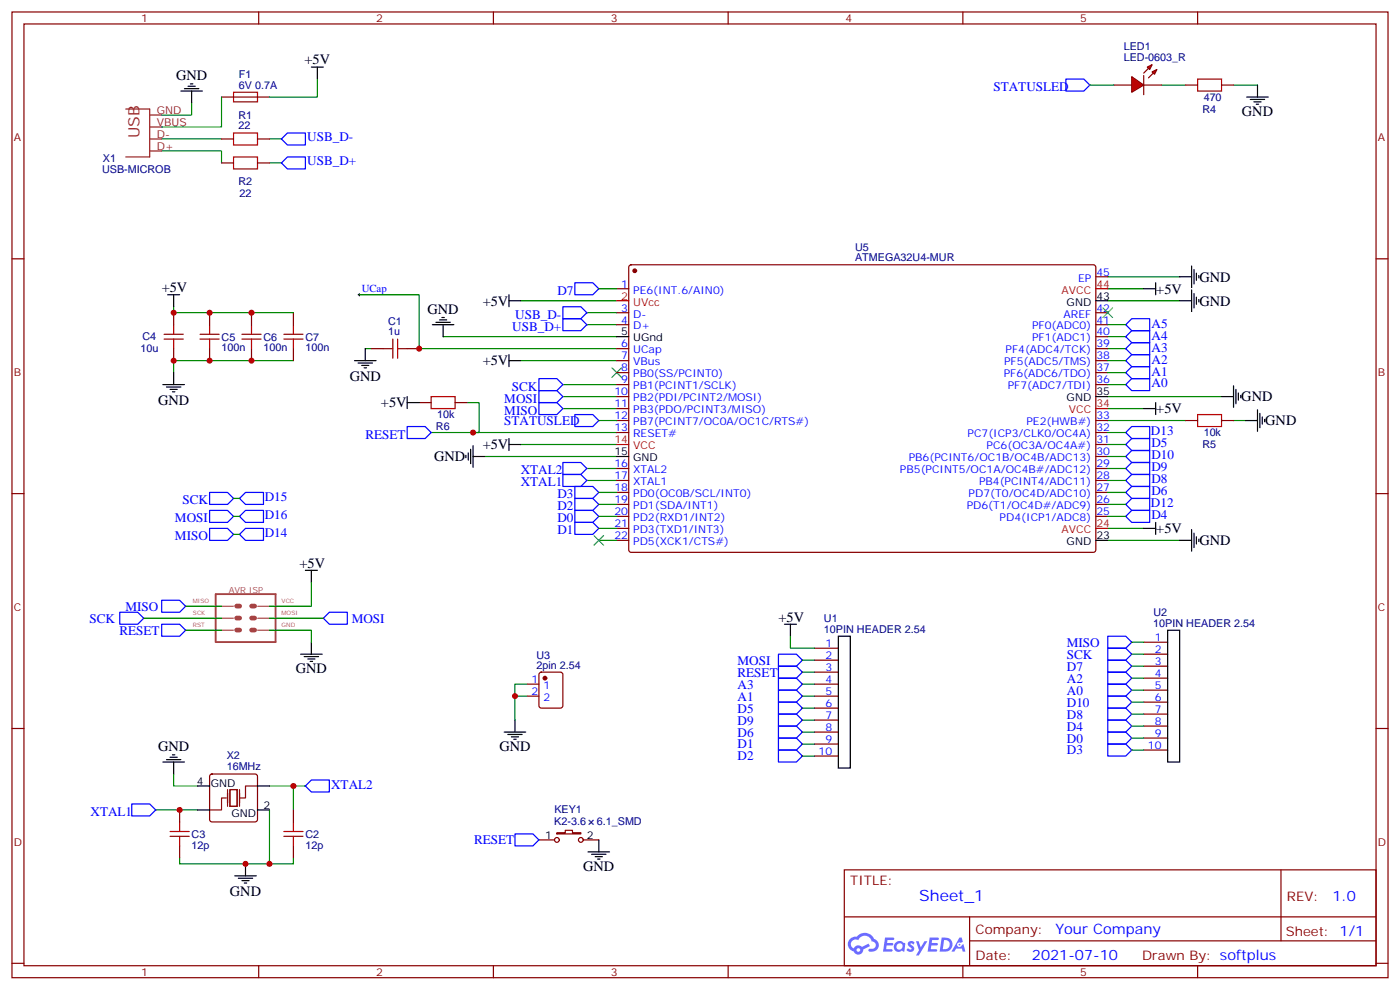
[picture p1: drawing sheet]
<svg xmlns="http://www.w3.org/2000/svg" width="412mm" height="292mm" viewBox="0 0 412 292" stroke-linecap="round" stroke-linejoin="round" font-family="sans-serif">
<g fill="none" stroke="#870000" stroke-width=".35">
<path d="M3.5 3.5h405.4v284.4h-405.4zM7.1 7.1h398.2v277.2h-398.2zM76.2 3.5v3.6M145.3 3.5v3.6M214.5 3.5v3.6M283.6 3.5v3.6M352.8 3.5v3.6M3.5 76.2h3.6M405.3 76.2h3.6M3.5 145.3h3.6M405.3 145.3h3.6M3.5 214.5h3.6"/>
<path d="M405.3 214.5h3.6M248.7 256.1h156.6v28.2h-156.6zM377.3 256.1v20.9M248.7 270h156.5M285.6 277h119.6M285.6 270v14.1M3.5 283.6h3.6M76.2 284.3v3.6M145.3 284.3v3.6M214.5 284.3v3.6M283.6 284.3v3.6M352.8 284.3v3.6"/>
<path d="M405.3 283.6h3.6"/>
</g>
<g fill="#5487ff">
<path d="M267.7 277.3a1.22 1.22 0 0 1 1.7 .3l-.4 .5a.47 .47 0 0 0-.3-.4 .47 .47 0 0 0-.5 .2l.1 .3a1.14 1.14 0 0 1 .8 1.7 1.14 1.14 0 0 1-1.9 0l-.2-.2 .5-.5 .7 .4a.29 .29 0 0 0 .3-.3 .29 .29 0 0 0-.2-.3 1.04 1.04 0 0 1-.6-1.7z"/>
<path d="M260.7 276h2.4l.3 .2-.2 .5-1.8 .1-.1 .8h1.5l.3 .4-.3 .4h-1.6l-.2 1.1h1.7l.2 .3-.2 .3-2.6 .1z"/>
<path d="M273.8 276h2.4l.3 .2-.1 .5-1.8 .1-.2 .8h1.6l.3 .4-.4 .4h-1.6l-.1 1.1h1.7l.2 .3-.2 .3-2.6 .1z"/>
<path d="M282.6 276.1h.7l.3 1.2-.6 .3a.69 .69 0 0 0-1 .3 .69 .69 0 0 0 .4 1 .69 .69 0 0 0 .9-.7l.5-.2 .6 2.2h-.8l-.2-.9h-1.8l-.5 .9h-.8z"/>
<path d="M269.8 277.1h.8l.6 1.8 1.1-1.8h.9l-2.6 4.2h-.8l.9-1.5z"/>
<path d="M277.4 276.1l-.6 4.1h1.3a2.11 2.11 0 0 0 2.5-2.1 2.11 2.11 0 0 0-2.5-2zM278.1 276.8a1.39 1.39 0 0 1 1.7 1.4 1.39 1.39 0 0 1-1.8 1.3h-.3z"/>
<path d="M263.7 277.7a1.54 1.54 0 0 0-.1 2.1 1.54 1.54 0 0 0 2.2 .2l.6 .2 .3-2.3-.2-.2-.4-.1a1.49 1.49 0 0 0-2.4 .1zM264 278.7a.94 .94 0 0 1 1.8 0 .94 .94 0 0 1-1.8 0z"/>
<path d="M250.4 276.4a2.18 2.18 0 0 0 1.1 3.7 1.44 1.44 0 0 0 1.6 1 1.44 1.44 0 0 0 1.2-1.5l2-1-.5-.8-1.9 1a1.47 1.47 0 0 0-2.4 .4 1.39 1.39 0 0 1-.7-1.9 1.39 1.39 0 0 1 2-.5 2.12 2.12 0 0 1 2.2-1.3 2.12 2.12 0 0 1 1.9 1.7 1.14 1.14 0 0 1 1.1 1.4 1.14 1.14 0 0 1-1.7 .8 .43 .43 0 0 0-.5 .3 .43 .43 0 0 0 .4 .5 1.98 1.98 0 0 0 2.5-1.2 1.98 1.98 0 0 0-1.2-2.5 3.1 3.1 0 0 0-5.3-.7l-.9 .1zM252.3 279.7a.55 .55 0 0 1 1.1 0 .55 .55 0 0 1-1.1 0z"/>
<circle cx="282.6" cy="278.1" r=".26"/>
</g>
<g fill="none" stroke="#870000" stroke-width=".35">
<path d="M349.2 25h3.6M359.8 25h3.6M61.7 92.1v3.5M74.1 92.1v3.5M86.4 92.1v3.5M61.7 102.7v3.5M74.1 102.7v3.5M86.4 102.7v3.5M123.5 118.5h3.5M134.1 118.5h3.5M349.2 123.8h3.6M359.8 123.8h3.6"/>
<path d="M159 198.1l.5-.2h5.6l.7 .4v9.5l-.5 .6-5.8 .1-.7-.5-.1-9.4zM239.9 190.9h7M239.9 194.4h7M239.9 197.9h7M336.9 189.1h7.1M336.9 192.6h7.1M336.9 196.1h7.1M336.9 199.7h7.1M155.2 201.4h3.5M155.2 205h3.5M239.9 201.4h7M239.9 205h7"/>
<path d="M239.9 208.5h7M239.9 212h7M239.9 215.5h7M239.9 219.1h7M336.9 203.2h7.1M336.9 206.7h7.1M336.9 210.3h7.1M336.9 213.8h7.1M336.9 217.3h7.1M239.9 222.6h7M336.9 220.8h7.1"/>
</g>
<g fill="none" stroke="#000" stroke-width=".35">
<path d="M367.2 28.6h6.4M368.3 29.3h4.2M369.4 30h2.1M370.1 30.7h.7M370.4 25v3.6M127.4 95.6h6.3M128.4 94.9h4.2M129.5 94.2h2.1M130.2 93.5h.7M130.5 95.6v3.5M119.9 118.5h3.6M119.9 116.8v3.5"/>
<path d="M366.9 123.8h3.5M370.4 120.6v6.4M371.1 121.7v4.2M371.8 122.8v2.1M372.5 123.5v.7M246.9 187.3h3.6v38.8h-3.6zM344 185.6h3.5v38.8h-3.5z"/>
</g>
<circle cx="160.5" cy="199.7" r=".53" fill="#870000" stroke="#870000" stroke-width=".35"/>
<path d="M342.2 25h7M363.4 25h7M130.5 99.1h51.2M326.3 99.1h5.3M61.7 106.2h24.7M137.6 118.5h3.5v8.9h-1.8M326.3 102.7h5.3M326.3 123.8h22.9M363.4 123.8h3.5" fill="none" stroke="#008700" stroke-width=".35"/>
<path d="M105.5 86.8h.7M105.8 86.4v.7" fill="none" stroke="#000" stroke-width=".29"/>
<g fill="none" stroke="#a10000" stroke-width=".35">
<path d="M352.8 23.3h7v3.5h-7zM58.9 99.8h5.7M58.9 98.4h5.7M61.7 95.6v2.8M61.7 99.8v2.9M71.3 99.8h5.6M71.3 98.4h5.6M74.1 95.6v2.8M74.1 99.8v2.9M83.6 99.8h5.7M83.6 98.4h5.7M86.4 95.6v2.8"/>
<path d="M86.4 99.8v2.9M127 116.8h7.1v3.5h-7.1zM352.8 122.1h7v3.5h-7z"/>
</g>
<path d="M180.3 108.3l2.8 2.8M183.1 108.3l-2.8 2.8" fill="none" stroke="#3c3" stroke-width=".35"/>
<g fill="#f00" stroke="#870000" stroke-width=".35">
<path d="M333.4 22.6l3.5 2.4-3.5 2.2z"/>
<path d="M336.9 22.2v5.7z"/>
</g>
<g fill="#870000" stroke="#870000" stroke-width=".35">
<path d="M338.3 20.1l-1.4 1.4z"/>
<path d="M338.3 22.9l1.4-1.4z"/>
</g>
<g fill="#f00" stroke="#870000" stroke-width=".35">
<path d="M338 19.8l1.4-.7-.7 1.4z"/>
<path d="M339.4 21.2l1.4-.7-.7 1.4z"/>
</g>
<g fill="none" stroke="#870000" stroke-width=".35">
<path d="M65.3 28.6h14.1M328.1 25h5.3M336.9 25h5.3M65.3 48h3.5M65.3 40.9h3.5M75.8 48h3.6M75.8 40.9h3.6M185.4 78.2l.5-.2h136.5l.4 .7-.1 83.5-.6 .4h-136.5l-.4-.7v-83.2zM51.2 92.1v3.5M181.7 85h3.5M181.7 92.1h3.5M181.7 95.6h3.5"/>
<path d="M322.8 92.1h3.5M322.8 95.6h3.5M322.8 99.1h3.5M322.8 81.5h3.5M51.2 102.7v3.5M109.4 102.7h3.5M119.9 102.7h3.6M181.7 102.7h3.5M181.7 106.2h3.5M181.7 109.7h3.5M181.7 113.2h3.5M181.7 116.8h3.5"/>
<path d="M322.8 102.7h3.5M322.8 106.2h3.5M322.8 109.7h3.5M322.8 113.2h3.5M181.7 120.3h3.5M181.7 123.8h3.5M181.7 127.4h3.5M181.7 137.9h3.5M322.8 123.8h3.5M322.8 127.4h3.5M322.8 137.9h3.5M322.8 134.4h3.5"/>
<path d="M322.8 130.9h3.5M181.7 141.5h3.5M181.7 145h3.5M181.7 148.5h3.5M181.7 152h3.5M181.7 155.6h3.5M181.7 159.1h3.5M322.8 141.5h3.5M322.8 145h3.5M322.8 148.5h3.5M322.8 152h3.5M52.9 238.5v3.5"/>
<path d="M62 228.1l.4-.2h12.7l.5 .2 .2 .5v12.7l-.2 .5-.5 .2h-12.7l-.5-.2-.2-.5v-12.7zM86.4 238.5v3.5M52.9 249.1v3.5M86.4 249.1v3.5M158.7 247.3h4.6M164 245.2h2.5v-.7h2.1v.7h2.5v.3h-7.1zM171.8 247.3h4.6"/>
<circle cx="164" cy="247.3" r=".71"/>
<circle cx="171.1" cy="247.3" r=".71"/>
</g>
<g fill="none" stroke="#00f" stroke-width=".35">
<path d="M84.7 39.2h5.3v3.5h-5.3l-1.8-1.8zM314 23.3h5.3l1.7 1.7-1.7 1.8h-5.3zM82.9 48l1.8-1.8h5.3v3.5h-5.3zM165.8 93.8h5.3l1.8 1.8-1.8 1.8h-5.3zM165.8 90.3h5.3l1.8 1.8-1.8 1.7h-5.3zM169.3 83.3h5.3l1.8 1.7-1.8 1.8h-5.3zM331.6 95.6l1.8-1.8h5.3v3.6h-5.3zM333.4 97.4h5.3v3.5h-5.3l-1.8-1.8zM158.7 115h5.3l1.8 1.8-1.8 1.7h-5.3zM158.7 118.5h5.3l1.8 1.8-1.8 1.8h-5.3zM158.7 111.5h5.3l1.8 1.7-1.8 1.8h-5.3zM331.6 113.2l1.8-1.7h5.3v3.5h-5.3z"/>
<path d="M331.6 109.7l1.8-1.8h5.3v3.6h-5.3zM331.6 102.7l1.8-1.8h5.3v3.5h-5.3zM333.4 104.4h5.3v3.5h-5.3l-1.8-1.7zM119.9 125.6h5.3l1.8 1.8-1.8 1.7h-5.3zM165.8 136.2h5.3l1.8 1.7-1.8 1.8h-5.3zM165.8 139.7h5.3l1.8 1.8-1.8 1.7h-5.3zM169.3 122.1h5.3l1.8 1.7-1.8 1.8h-5.3zM331.6 137.9l1.8-1.7h5.3v3.5h-5.3zM331.6 127.4l1.8-1.8h5.3v3.5h-5.3zM333.4 129.1h5.3v3.5h-5.3l-1.8-1.7zM333.4 139.7h5.3v3.5h-5.3l-1.8-1.7zM333.4 132.6h5.3v3.6h-5.3l-1.8-1.8z"/>
<path d="M61.7 150.3h5.3l1.8 1.7-1.8 1.8h-5.3zM61.7 155.6h5.3l1.8 1.7-1.8 1.8h-5.3zM61.7 145h5.3l1.8 1.8-1.8 1.7h-5.3zM70.6 146.8l1.7-1.8h5.3v3.5h-5.3zM70.6 152l1.7-1.7h5.3v3.5h-5.3zM70.6 157.3l1.7-1.7h5.3v3.5h-5.3zM169.3 150.3h5.3l1.8 1.7-1.8 1.8h-5.3zM169.3 153.8h5.3l1.8 1.8-1.8 1.7h-5.3zM169.3 146.8h5.3l1.8 1.7-1.8 1.8h-5.3zM169.3 143.2h5.3l1.8 1.8-1.8 1.8h-5.3zM331.6 152l1.8-1.7h5.3v3.5h-5.3zM331.6 145l1.8-1.8h5.3v3.6h-5.3z"/>
<path d="M333.4 146.8h5.3v3.5h-5.3l-1.8-1.8zM47.6 176.7h5.3l1.8 1.8-1.8 1.8h-5.3zM35.3 180.3h5.3l1.7 1.7-1.7 1.8h-5.3zM47.6 183.8h5.3l1.8 1.8-1.8 1.7h-5.3zM97 180.3h5.3v3.5h-5.3l-1.8-1.8zM229.3 192.6h5.3l1.8 1.8-1.8 1.7h-5.3zM229.3 196.1h5.3l1.8 1.8-1.8 1.8h-5.3zM229.3 199.7h5.3l1.8 1.7-1.8 1.8h-5.3zM326.3 187.3h5.3l1.8 1.8-1.8 1.8h-5.3zM326.3 190.9h5.3l1.8 1.7-1.8 1.8h-5.3zM326.3 194.4h5.3l1.8 1.7-1.8 1.8h-5.3zM326.3 197.9h5.3l1.8 1.8-1.8 1.7h-5.3z"/>
<path d="M229.3 203.2h5.3l1.8 1.8-1.8 1.7h-5.3zM229.3 206.7h5.3l1.8 1.8-1.8 1.8h-5.3zM229.3 210.3h5.3l1.8 1.7-1.8 1.8h-5.3zM229.3 213.8h5.3l1.8 1.7-1.8 1.8h-5.3zM229.3 217.3h5.3l1.8 1.8-1.8 1.7h-5.3zM326.3 201.4h5.3l1.8 1.8-1.8 1.8h-5.3zM326.3 205h5.3l1.8 1.7-1.8 1.8h-5.3zM326.3 208.5h5.3l1.8 1.8-1.8 1.7h-5.3zM326.3 212h5.3l1.8 1.8-1.8 1.7h-5.3zM326.3 215.5h5.3l1.8 1.8-1.8 1.8h-5.3zM326.3 219.1h5.3l1.8 1.7-1.8 1.8h-5.3zM38.8 236.7h5.3l1.8 1.8-1.8 1.7h-5.3z"/>
<path d="M90 231.4l1.7-1.7h5.3v3.5h-5.3zM229.3 220.8h5.3l1.8 1.8-1.8 1.8h-5.3zM151.7 245.5h5.3l1.7 1.8-1.7 1.8h-5.3z"/>
</g>
<g fill="none" stroke="#008700" stroke-width=".35">
<path d="M56.4 30.3v3.6h-8.8M65.3 28.6v8.8h-17.7M93.5 23.3v5.3h-14.1M321 25h7.1M47.6 44.4h17.7v3.6M47.6 40.9h17.7M79.4 48h3.5M79.4 40.9h3.5M51.2 90.3v1.8h35.2M105.8 86.8h17.7v15.9h58.2M153.5 88.5h28.2M172.9 95.6h8.8"/>
<path d="M172.9 92.1h8.8M176.4 85h5.3M326.3 81.5h21.2M326.3 88.5h21.2M326.3 85h10.6M326.3 95.6h5.3M61.7 106.2h-10.5v3.5M107.6 102.7h1.8M153.5 106.2h28.2M165.8 113.2h15.9M165.8 116.8h15.9M326.3 113.2h5.3"/>
<path d="M326.3 116.8h33.5M326.3 106.2h5.3M326.3 109.7h5.3M127 127.4h54.7M142.9 134.4h38.8M153.5 130.9h28.2M165.8 120.3h15.9M172.9 137.9h8.8M176.4 123.8h5.3M326.3 137.9h5.3M326.3 120.3h10.6M326.3 127.4h5.3"/>
<path d="M326.3 134.4h5.3M326.3 130.9h5.3M68.8 152h1.8M68.8 146.8h1.8M68.8 157.3h1.8M172.9 141.5h8.8M176.4 159.1h5.3M176.4 155.6h5.3M176.4 145h5.3M176.4 148.5h5.3M176.4 152h5.3M326.3 141.5h5.3"/>
<path d="M326.3 159.1h21.2M326.3 155.6h10.6M326.3 145h5.3M326.3 148.5h5.3M326.3 152h5.3M54.7 178.5h10.6M91.7 171.4v7.1h-12.3M42.3 182h23M54.7 185.6h10.6M79.4 185.6h12.3v3.5M79.4 182h15.8M232.8 187.3v3.6h7.1"/>
<path d="M236.4 197.9h3.5M236.4 194.4h3.5M333.4 199.7h3.5M333.4 196.1h3.5M333.4 192.6h3.5M333.4 189.1h3.5M155.2 205h-3.5v7M155.2 201.4h-3.5v3.6M236.4 219.1h3.5M236.4 215.5h3.5M236.4 212h3.5M236.4 208.5h3.5"/>
<path d="M236.4 205h3.5M236.4 201.4h3.5M333.4 217.3h3.5M333.4 213.8h3.5M333.4 210.3h3.5M333.4 206.7h3.5M333.4 203.2h3.5M45.9 238.5h12.3M51.2 227.9v3.5h7M79.4 238.5v15.9h-26.5v-1.8M79.4 231.4h10.6M86.4 231.4v7.1"/>
<path d="M236.4 222.6h3.5M333.4 220.8h3.5M86.4 252.6v1.8h-7"/>
</g>
<g fill="none" stroke="#000" stroke-width=".35">
<path d="M91.7 19.8h3.5M93.5 19.8v3.5M53.3 26.8h6.3M54.3 26.1h4.3M55.4 25.4h2.1M56.1 24.7h.7M56.4 26.8v3.5M351 78.3v6.4M351.7 79.4v4.2M49.4 86.8h3.5M51.2 86.8v3.5M149.9 88.5h3.6"/>
<path d="M149.9 86.8v3.5M181.7 99.1h3.5M322.8 88.5h3.5M336.9 85h3.5M340.4 83.3v3.5M347.5 81.5h3.5M347.5 88.5h3.5M351 85.4v6.3M351.7 86.4v4.3M352.4 80.4v2.1M352.4 87.5v2.1M353.1 81.1v.7"/>
<path d="M353.1 88.2v.7M48 113.2h6.3M49 113.9h4.3M50.1 114.7h2.1M50.8 115.4h.7M51.2 109.7v3.5M104.4 106.2h6.4M105.5 106.9h4.2M106.5 107.6h2.2M107.2 108.3h.7M107.6 102.7v3.5M149.9 106.2h3.6"/>
<path d="M149.9 104.4v3.5M322.8 116.8h3.5M340.4 118.5v3.6M359.8 116.8h3.6M363.4 113.6v6.3M364.1 114.7v4.2M364.8 115.7v2.1M365.5 116.4v.7M137.2 134.1v.7M137.9 133.3v2.2M138.6 132.3v4.2M139.3 134.4h3.6"/>
<path d="M139.3 131.2v6.4M149.9 130.9h3.6M149.9 129.1v3.5M181.7 134.4h3.5M336.9 120.3h3.5M322.8 159.1h3.5M336.9 155.6h3.5M340.4 153.8v3.5M347.5 159.1h3.5M351 155.9v6.4M351.7 157v4.2M352.4 158v2.2"/>
<path d="M353.1 158.7v.8M90 167.9h3.5M91.7 167.9v3.5M88.5 192.6h6.4M89.6 193.3h4.2M90.7 194h2.1M91.4 194.7h.7M91.7 189.1v3.5M231.1 183.8h3.5M232.8 183.8v3.5M148.5 215.5h6.4M149.6 216.3h4.2"/>
<path d="M150.6 217h2.2M151.3 217.7h.7M151.7 212v3.5M48 224.4h6.3M49 223.7h4.3M50.1 223h2.1M50.8 222.2h.7M51.2 224.4v3.5M58.2 231.4h3.5M58.2 238.5h3.5M75.8 231.4h3.6M75.8 238.5h3.6"/>
<path d="M69.1 257.9h6.4M70.2 258.6h4.2M71.3 259.3h2.1M72 260h.7M72.3 254.4v3.5M173.2 250.8h6.4M174.3 251.5h4.2M175.3 252.2h2.1M176 252.9h.7M176.4 247.3v3.5"/>
</g>
<g fill="none" stroke="#a10000" stroke-width=".35">
<path d="M68.8 39.2h7v3.5h-7zM68.8 27.2h7v2.8h-7zM68.8 46.2h7v3.5h-7zM48.3 99.8h5.7M48.3 98.4h5.7M51.2 95.6v2.8M51.2 99.8v2.9M115.7 99.8v5.7M117.1 99.8v5.7M112.9 102.7h2.8M117.1 102.7h2.8M50.1 246.2h5.6"/>
<path d="M50.1 244.8h5.6M52.9 242v2.8M52.9 246.2v2.9M83.6 246.2h5.7M83.6 244.8h5.7M86.4 242v2.8M86.4 246.2v2.9"/>
</g>
<path d="M66.7 234.9h-1.4v3.6h-3.6M67 232.5v4.9M67.7 232.5h2.1v4.9h-2.1zM70.6 232.5v4.9M75.8 231.4h-3.5v3.5h-1.7" fill="none" stroke="#870012" stroke-width=".35"/>
<path d="M37 32.1h7.1v14.1h-7.1M44.1 37.4h3.5M44.1 33.9h3.5M44.1 44.4h3.5M44.1 40.9h3.5" fill="none" stroke="#8c2424" stroke-width=".35"/>
<path d="M63.5 174.9h17.7v14.1h-17.7z" fill="none" stroke="#a64a4a" stroke-width=".56"/>
<path d="M69.7 178.5h.9M74.1 178.5h.9M69.7 182h.9M69.7 185.5h.9M74.1 182h.9M74.1 185.5h.9" fill="none" stroke="#a64a4a" stroke-width="1.4"/>
<path d="M65.3 178.5h3.4M75.9 178.5h3.5M65.3 182h3.4M65.3 185.6h3.4M75.9 182h3.5M75.9 185.6h3.5" fill="none" stroke="#a64a4a" stroke-width=".35"/>
<circle cx="187" cy="79.7" r=".53" fill="#870000" stroke="#870000" stroke-width=".35"/>
<path d="M181.7 88.5h3.5M322.8 85h3.5M181.7 130.9h3.5M322.8 120.3h3.5M322.8 155.6h3.5" fill="none" stroke="#f00" stroke-width=".35"/>
<path d="M324.9 90.7l2.8 2.8M327.7 90.7l-2.8 2.8M175 157.7l2.8 2.8M177.8 157.7l-2.8 2.8" fill="none" stroke="#3c3" stroke-width=".35"/>
<g fill="#c00">
<circle cx="123.5" cy="102.7" r=".88"/>
<circle cx="139.3" cy="127.4" r=".88"/>
<circle cx="51.2" cy="106.2" r=".88"/>
<circle cx="61.7" cy="106.2" r=".88"/>
<circle cx="74.1" cy="106.2" r=".88"/>
<circle cx="74.1" cy="92.1" r=".88"/>
<circle cx="61.7" cy="92.1" r=".88"/>
<circle cx="51.2" cy="92.1" r=".88"/>
<circle cx="72.3" cy="254.4" r=".88"/>
<circle cx="52.9" cy="238.5" r=".88"/>
<circle cx="79.4" cy="254.4" r=".88"/>
<circle cx="86.4" cy="231.4" r=".88"/>
<circle cx="151.7" cy="205" r=".88"/>
</g>
<text font-size="4.6" fill="#8d2323" x="41.1" y="40.6" transform="rotate(-90 41.1 40.6)">USB</text>
<text font-size="4.6" fill="#00f" x="270.8" y="265.1">Sheet_1</text>
<g font-size="4.2">
<text x="51.9" y="23.7">GND</text>
<text x="89.7" y="18.7">+5V</text>
<text x="365.8" y="34.2">GND</text>
<text x="353.3" y="82.9">GND</text>
<text x="47.6" y="86.1">+5V</text>
<text x="142.2" y="90">+5V</text>
<text x="340.6" y="86.4">+5V</text>
<text x="353.3" y="90">GND</text>
<text x="125.9" y="92.5">GND</text>
<text x="142.2" y="107.6">+5V</text>
<text x="103" y="112.2">GND</text>
<text x="46.6" y="119.3">GND</text>
<text x="112.2" y="119.9">+5V</text>
<text x="365.7" y="118.2">GND</text>
<text x="340.6" y="121.7">+5V</text>
<text x="372.7" y="125.2">GND</text>
<text x="127.9" y="135.8">GND</text>
<text x="142.2" y="132.3">+5V</text>
<text x="340.6" y="157">+5V</text>
<text x="353.3" y="160.5">GND</text>
<text x="88.2" y="167.2">+5V</text>
<text x="229.3" y="183.1">+5V</text>
<text x="87.1" y="198.3">GND</text>
<text x="46.6" y="221.2">GND</text>
<text x="147.1" y="221.2">GND</text>
<text x="171.8" y="256.5">GND</text>
<text x="67.7" y="263.9">GND</text>
</g>
<g font-size="4.2" fill="#00f">
<text x="392.5" y="265.4">1.0</text>
<text x="310.9" y="274.9">Your Company</text>
<text x="304" y="282.7">2021-07-10</text>
</g>
<g font-size="3.9" fill="#00f">
<text x="292.6" y="26.8">STATUSLED</text>
<text x="90.5" y="41.6">USB_D-</text>
<text x="90.5" y="48.7">USB_D+</text>
<text x="164.2" y="86.8">D7</text>
<text x="151.8" y="93.8">USB_D-</text>
<text x="150.9" y="97.4">USB_D+</text>
<text x="339.2" y="100">A4</text>
<text x="339.2" y="96.4">A5</text>
<text x="339.2" y="107">A2</text>
<text x="339.2" y="103.5">A3</text>
<text x="339.2" y="110.6">A1</text>
<text x="148.6" y="118.5">MOSI</text>
<text x="150.7" y="115">SCK</text>
<text x="339.2" y="114.1">A0</text>
<text x="148.5" y="125.1">STATUSLED</text>
<text x="148.6" y="122.1">MISO</text>
<text x="107.6" y="129.1">RESET</text>
<text x="339" y="128.2">D13</text>
<text x="339.2" y="131.7">D5</text>
<text x="339.2" y="135.3">D10</text>
<text x="153.4" y="139.7">XTAL2</text>
<text x="153.4" y="143.2">XTAL1</text>
<text x="339.2" y="142.3">D8</text>
<text x="339.2" y="138.8">D9</text>
<text x="53.7" y="148.5">SCK</text>
<text x="78" y="147.6">D15</text>
<text x="164.2" y="146.8">D3</text>
<text x="339" y="149.4">D12</text>
<text x="339.2" y="145.8">D6</text>
<text x="51.5" y="153.8">MOSI</text>
<text x="78" y="152.9">D16</text>
<text x="164.2" y="153.8">D0</text>
<text x="164.2" y="150.3">D2</text>
<text x="339.2" y="152.9">D4</text>
<text x="51.5" y="159.1">MISO</text>
<text x="78" y="158.2">D14</text>
<text x="164.2" y="157.3">D1</text>
<text x="36.9" y="179.8">MISO</text>
<text x="26.3" y="183.3">SCK</text>
<text x="103.6" y="183.3">MOSI</text>
<text x="35.2" y="186.8">RESET</text>
<text x="314.3" y="190.4">MISO</text>
<text x="217.2" y="195.7">MOSI</text>
<text x="314.3" y="193.9">SCK</text>
<text x="314.3" y="197.4">D7</text>
<text x="217.2" y="199.2">RESET</text>
<text x="217.2" y="202.7">A3</text>
<text x="314.3" y="201">A2</text>
<text x="217.2" y="206.3">A1</text>
<text x="217.2" y="209.8">D5</text>
<text x="314.3" y="204.5">A0</text>
<text x="314.3" y="208">D10</text>
<text x="217.2" y="213.3">D9</text>
<text x="314.3" y="211.6">D8</text>
<text x="314.3" y="215.1">D4</text>
<text x="217.2" y="216.9">D6</text>
<text x="217.2" y="220.4">D1</text>
<text x="314.3" y="218.6">D0</text>
<text x="217.2" y="223.9">D2</text>
<text x="314.3" y="222.1">D3</text>
<text x="97.5" y="232.2">XTAL2</text>
<text x="26.7" y="240.2">XTAL1</text>
<text x="139.6" y="248.6">RESET</text>
</g>
<g font-size="3.9" fill="#800">
<text x="250.5" y="260.7">TITLE:</text>
<text x="379.1" y="265.4">REV:</text>
<text x="287.4" y="274.9">Company:</text>
<text x="378.7" y="275.5">Sheet: 1/1</text>
<text x="287.4" y="282.6">Date:</text>
<text x="336.4" y="282.7">Drawn By: softplus</text>
</g>
<g font-size="3.2" fill="#800">
<text x="41.6" y="6.5">1</text>
<text x="110.8" y="6.5">2</text>
<text x="179.9" y="6.5">3</text>
<text x="249.1" y="6.5">4</text>
<text x="318.2" y="6.5">5</text>
<text x="4.1" y="41.6">A</text>
<text x="405.9" y="41.6">A</text>
<text x="4.1" y="110.8">B</text>
<text x="405.9" y="110.8">B</text>
<text x="4.1" y="179.9">C</text>
<text x="405.9" y="179.9">C</text>
<text x="4.1" y="249.1">D</text>
<text x="405.9" y="249.1">D</text>
<text x="41.6" y="287.3">1</text>
<text x="110.8" y="287.3">2</text>
<text x="179.9" y="287.3">3</text>
<text x="249.1" y="287.3">4</text>
<text x="318.2" y="287.3">5</text>
</g>
<g font-size="3.2" fill="#000080">
<text x="331" y="18">LED-0603_R</text>
<text x="331" y="14.8">LED1</text>
<text x="70.4" y="22.9">F1</text>
<text x="70.4" y="26.1">6V 0.7A</text>
<text x="354.6" y="29.7">470</text>
<text x="70.2" y="34.9">R1</text>
<text x="354.2" y="33.2">R4</text>
<text x="70.2" y="38.1">22</text>
<text x="30.3" y="47.7">X1</text>
<text x="30.1" y="50.9">USB-MICROB</text>
<text x="70.2" y="54.4">R2</text>
<text x="70.6" y="57.9">22</text>
<text x="251.9" y="76.8">ATMEGA32U4-MUR</text>
<text x="251.9" y="73.8">U5</text>
<text x="114.3" y="95.6">C1</text>
<text x="42" y="100.2">C4</text>
<text x="65.3" y="100.3">C5</text>
<text x="77.6" y="100.3">C6</text>
<text x="90" y="100.3">C7</text>
<text x="114.3" y="98.8">1u</text>
<text x="41.3" y="103.8">10u</text>
<text x="65.3" y="103.5">100n</text>
<text x="77.6" y="103.5">100n</text>
<text x="90" y="103.5">100n</text>
<text x="128.8" y="123.2">10k</text>
<text x="128.4" y="126.7">R6</text>
<text x="354.2" y="132">R5</text>
<text x="354.6" y="128.5">10k</text>
<text x="242.7" y="183.1">U1</text>
<text x="339.7" y="184.5">10PIN HEADER 2.54</text>
<text x="339.7" y="181.3">U2</text>
<text x="242.7" y="186.3">10PIN HEADER 2.54</text>
<text x="158" y="196.8">2pin 2.54</text>
<text x="158" y="193.9">U3</text>
<text x="66.8" y="226.8">16MHz</text>
<text x="66.8" y="223.6">X2</text>
<text x="163.3" y="239.5">KEY1</text>
<text x="163.3" y="242.8">K2-3.6</text>
<text x="175.8" y="242.8">6.1_SMD</text>
<text x="56.4" y="249.8">12p</text>
<text x="56.4" y="246.7">C3</text>
<text x="90" y="249.8">12p</text>
<text x="90" y="246.7">C2</text>
</g>
<g font-size="3.2" fill="#8d2323">
<text x="46.2" y="33.5">GND</text>
<text x="46.2" y="40.6">D-</text>
<text x="46.2" y="37">VBUS</text>
<text x="46.2" y="44.1">D+</text>
</g>
<g font-size="3.2" fill="#00f">
<text x="317.6" y="82.9">EP</text>
<text x="323" y="81.1">45</text>
<text x="106.5" y="85.9">UCap</text>
<text x="183" y="84.7">1</text>
<text x="186.5" y="86.4">PE6(INT.6/AIN0)</text>
<text x="183" y="91.7">3</text>
<text x="183" y="95.2">4</text>
<text x="186.5" y="93.5">D-</text>
<text x="313.3" y="93.5">AREF</text>
<text x="323" y="95.2">41</text>
<text x="323" y="91.7">42</text>
<text x="186.5" y="97">D+</text>
<text x="304" y="100.5">PF1(ADC1)</text>
<text x="304" y="97">PF0(ADC0)</text>
<text x="323" y="98.8">40</text>
<text x="183" y="102.3">6</text>
<text x="183" y="105.8">7</text>
<text x="186.5" y="104.1">UCap</text>
<text x="186.5" y="107.6">VBus</text>
<text x="295.8" y="107.6">PF5(ADC5/TMS)</text>
<text x="296.2" y="104.1">PF4(ADC4/TCK)</text>
<text x="323" y="105.8">38</text>
<text x="323" y="102.3">39</text>
<text x="183" y="109.4">8</text>
<text x="183" y="112.9">9</text>
<text x="186.5" y="111.1">PB0(SS/PCINT0)</text>
<text x="295.7" y="111.1">PF6(ADC6/TDO)</text>
<text x="323" y="112.9">36</text>
<text x="323" y="109.4">37</text>
<text x="181" y="116.4">10</text>
<text x="181" y="119.9">11</text>
<text x="186.5" y="114.7">PB1(PCINT1/SCLK)</text>
<text x="186.5" y="118.2">PB2(PDI/PCINT2/MOSI)</text>
<text x="296.8" y="114.7">PF7(ADC7/TDI)</text>
<text x="181" y="123.5">12</text>
<text x="186.5" y="121.7">PB3(PDO/PCINT3/MISO)</text>
<text x="186.5" y="125.2">PB7(PCINT7/OC0A/OC1C/RTS#)</text>
<text x="302.4" y="125.2">PE2(HWB#)</text>
<text x="323" y="123.5">33</text>
<text x="181" y="127">13</text>
<text x="186.5" y="128.8">RESET#</text>
<text x="285" y="128.8">PC7(ICP3/CLK0/OC4A)</text>
<text x="323" y="130.5">31</text>
<text x="323" y="127">32</text>
<text x="181" y="137.6">16</text>
<text x="267.7" y="135.8">PB6(PCINT6/OC1B/OC4B/ADC13)</text>
<text x="290.6" y="132.3">PC6(OC3A/OC4A#)</text>
<text x="323" y="137.6">29</text>
<text x="323" y="134.1">30</text>
<text x="181" y="141.1">17</text>
<text x="186.5" y="139.3">XTAL2</text>
<text x="186.5" y="142.9">XTAL1</text>
<text x="265.1" y="139.3">PB5(PCINT5/OC1A/OC4B#/ADC12)</text>
<text x="288.4" y="142.9">PB4(PCINT4/ADC11)</text>
<text x="323" y="141.1">28</text>
<text x="181" y="144.6">18</text>
<text x="181" y="148.2">19</text>
<text x="186.5" y="146.4">PD0(OC0B/SCL/INT0)</text>
<text x="186.5" y="149.9">PD1(SDA/INT1)</text>
<text x="284.8" y="149.9">PD6(T1/OC4D#/ADC9)</text>
<text x="285.3" y="146.4">PD7(T0/OC4D/ADC10)</text>
<text x="323" y="148.2">26</text>
<text x="323" y="144.6">27</text>
<text x="181" y="151.7">20</text>
<text x="181" y="155.2">21</text>
<text x="186.5" y="153.5">PD2(RXD1/INT2)</text>
<text x="294.5" y="153.5">PD4(ICP1/ADC8)</text>
<text x="323" y="151.7">25</text>
<text x="181" y="158.7">22</text>
<text x="186.5" y="157">PD3(TXD1/INT3)</text>
<text x="186.5" y="160.5">PD5(XCK1/CTS#)</text>
<text x="243.2" y="190.5">1</text>
<text x="340.2" y="188.7">1</text>
<text x="243.2" y="194">2</text>
<text x="243.2" y="197.6">3</text>
<text x="340.2" y="192.3">2</text>
<text x="340.2" y="195.8">3</text>
<text x="156.6" y="201.1">1</text>
<text x="160.1" y="202.8">1</text>
<text x="243.2" y="201.1">4</text>
<text x="340.2" y="199.3">4</text>
<text x="340.2" y="202.8">5</text>
<text x="156.6" y="204.6">2</text>
<text x="160.1" y="206.4">2</text>
<text x="243.2" y="204.6">5</text>
<text x="243.2" y="208.1">6</text>
<text x="340.2" y="206.4">6</text>
<text x="340.2" y="209.9">7</text>
<text x="243.2" y="211.7">7</text>
<text x="243.2" y="215.2">8</text>
<text x="340.2" y="213.4">8</text>
<text x="243.2" y="218.7">9</text>
<text x="338.2" y="220.5">10</text>
<text x="340.2" y="217">9</text>
<text x="241.1" y="222.2">10</text>
</g>
<g font-size="3.2" fill="#f00">
<text x="183" y="88.2">2</text>
<text x="186.5" y="90">UVcc</text>
<text x="312.7" y="86.4">AVCC</text>
<text x="323" y="84.7">44</text>
<text x="323" y="119.9">34</text>
<text x="314.9" y="121.7">VCC</text>
<text x="181" y="130.5">14</text>
<text x="186.5" y="132.3">VCC</text>
<text x="323" y="155.2">24</text>
<text x="312.7" y="157">AVCC</text>
</g>
<g font-size="3.2">
<text x="314.2" y="90">GND</text>
<text x="323" y="88.2">43</text>
<text x="183" y="98.8">5</text>
<text x="186.5" y="100.5">UGnd</text>
<text x="314.2" y="118.2">GND</text>
<text x="323" y="116.4">35</text>
<text x="181" y="134.1">15</text>
<text x="186.5" y="135.8">GND</text>
<text x="314.2" y="160.5">GND</text>
<text x="323" y="158.7">23</text>
<text x="58" y="231.1">4</text>
<text x="62.1" y="231.8">GND</text>
<text x="77.6" y="238.1">2</text>
<text x="68.2" y="240.6">GND</text>
<text x="160.6" y="246.9">1</text>
<text x="172.9" y="246.9">2</text>
</g>
<text font-size="2.5" fill="#a54b4b" x="67.4" y="174.6">AVR ISP</text>
<g font-size="1.8" fill="#a54b4b">
<text x="56.8" y="177.6">MISO</text>
<text x="82.9" y="177.6">VCC</text>
<text x="56.8" y="181.1">SCK</text>
<text x="56.8" y="184.6">RST</text>
<text x="82.9" y="181.1">MOSI</text>
<text x="82.9" y="184.6">GND</text>
</g>
</svg>
